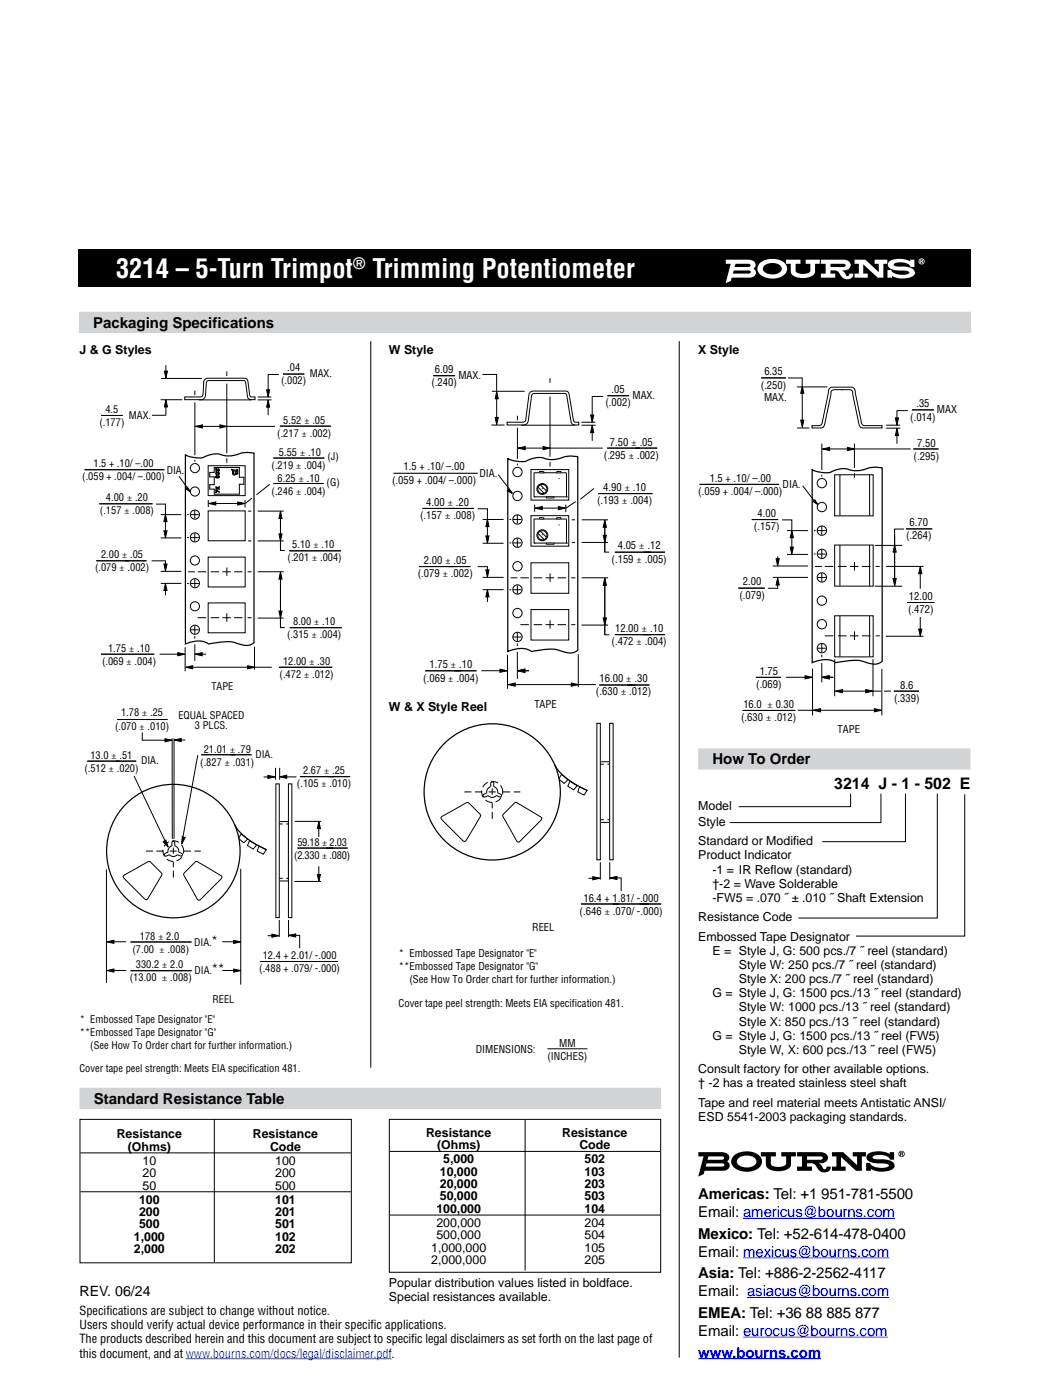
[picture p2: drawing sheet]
<svg xmlns="http://www.w3.org/2000/svg" width="210mm" height="279mm" viewBox="0 0 210 279" stroke-linecap="round" stroke-linejoin="round" font-family="sans-serif">
<path d="M15.7 49.7h178.1v7.5h-178.1z" fill="#000"/>
<g fill="#fff">
<path d="M156.9 51.8h2.9v.8h-1v1.4a1.59 1.59 0 0 0 1.8 .6 1.04 1.04 0 0 0 1.1-.6v-1.4h-.9v-.8h2.8v.8h-.9v1.6a2.1 2.1 0 0 1-2.4 1.3 2.91 2.91 0 0 1-2.4-.9l-.1-2h-.9z"/>
<path d="M170.5 51.8h2.2l2.7 2.5v-1.7h-.9v-.8h2.6v.8h-.8v2.8h-1.1l-2.9-2.6v1.8h.9v.8h-2.7v-.8h.9v-2h-.9z"/>
<path d="M177.6 52.1a4.5 4.5 0 0 1 4.1 .1v-.4h.8v1.5h-.8a2.21 2.21 0 0 0-2.7-.9l-.6 .3v.2l.5 .3h1.1a2.68 2.68 0 0 1 2.5 .9 .91 .91 0 0 1-.8 1.2 4.4 4.4 0 0 1-3.7-.3v.4h-.9v-1.5h.8a2.17 2.17 0 0 0 2.2 .9l1.1-.1 .3-.3a2.62 2.62 0 0 0-2.2-.4 2.54 2.54 0 0 1-2-.8l-.1-.4 .1-.4z"/>
<path d="M183.8 51.9v.2h.2v-.1zM183.7 51.8l.4 .1v.3l.1 .3h-.2l-.1-.3-.1 .3h-.1zM183.5 52.2a.47 .47 0 0 0 .9 0 .47 .47 0 0 0-.9 0zM183.3 52.2a.61 .61 0 0 1 1.2 0 .61 .61 0 0 1-1.2 0z"/>
<path d="M146.4 54h3h.3l.2 .3-.2 .2-.5 .1h-3zM146.8 52.6h2.6l.4 .3-.2 .3-.4 .1h-2.6zM144.8 51.8v.8h1l-1 3.9 1.1-.4 .1-.7h3.6a.99 .99 0 0 0 1.2-.6 .99 .99 0 0 0-.4-1.2 .93 .93 0 0 0 .4-1 .93 .93 0 0 0-.9-.7z"/>
<path d="M152.6 53a2.59 2.59 0 0 1 3.3 .3 1.1 1.1 0 0 1-1.1 1.4 2 2 0 0 1-2.6-1zM151.8 52.4a1.58 1.58 0 0 0-.6 1.6 1.58 1.58 0 0 0 1.1 1.2 3.8 3.8 0 0 0 4.5-.7 1.72 1.72 0 0 0-1.3-2.6 4.2 4.2 0 0 0-3.7 .5z"/>
<path d="M165.7 52.6h2.6l.5 .3-.2 .3-.4 .1h-2.5zM163.8 51.8v.8h1v2h-1v.8h2.9v-.8h-1v-.6a1.55 1.55 0 0 1 2.1 .9 1.42 1.42 0 0 0 1.2 .8 1.42 1.42 0 0 0 1.3-.7v-.4h-.8v.3l-.3 .2a.59 .59 0 0 1-.6-.6l-.6-.5a1.27 1.27 0 0 0 1.7-1.4 1.39 1.39 0 0 0-1.4-.8z"/>
</g>
<path d="M15.7 64.3h178.1" fill="none" stroke="#d1d3d4" stroke-width="4.2" stroke-linecap="butt"/>
<path d="M48.2 166.4l1.2 1.1-.7 .7-1.1-.9zM55.7 164h1.9v11.8h-1.9z" fill="none" stroke="#000" stroke-width=".2"/>
<circle cx="34.6" cy="169.9" r="13.3" fill="#fff"/>
<g fill="none" stroke="#000" stroke-width=".24">
<path d="M46.8 164.5l.2 .4a10.9 10.9 0 0 0 4.5 3.9l1.7 .8"/>
<circle cx="34.6" cy="169.9" r="13.3"/>
</g>
<path d="M24.7 174.7l3.6-2a2.26 2.26 0 0 1 1.7-.7l2.2 2.2 .1 .4-2.6 4.4-.5 .5-.4-.1-4.1-4.1-.1-.3zM33.9 169.9h1.4M34.6 169.1v1.3M35.6 170l.8 .4v.3l-.2 .2-.8-.3a1.06 1.06 0 0 1-1.6 0l-.7 .3-.3-.2v-.3l.7-.3M35.7 170v-.1a1.07 1.07 0 0 0-.8-1.1l-.1-.8-.2-.1-.3 .1v.8a1.07 1.07 0 0 0-.8 1.3M36.8 174.2l2.2-2.2 .3-.1 4.5 2.7 .5 .4-.2 .4-4.4 4.3-.3-.2-2-3.6a2.26 2.26 0 0 1-.7-1.6zM49.8 167.8l1.4 .8-.7 .9-1.1-.8zM51.7 168.8l1.5 .8-.7 .9-1.2-.6z" fill="none" stroke="#000" stroke-width=".2"/>
<g fill="none" stroke="#000" stroke-width=".2" stroke-dasharray="1.4 .7 1.4 .7 1.4 .7" stroke-linecap="butt">
<path d="M29.1 169.9h3.4M34.6 175.1v-3.1M36.7 169.9h3.4"/>
<circle cx="34.6" cy="169.9" r="2.06"/>
</g>
<path d="M55.1 156.4h.6v26.7h-.6z" fill="#fff"/>
<path d="M55.1 156.4h.6v26.7h-.6z" fill="none" stroke="#000" stroke-width=".2"/>
<path d="M57.6 156.4h.6v26.7h-.6z" fill="#fff"/>
<g fill="none" stroke="#000" stroke-width=".2">
<path d="M32.1 79.8h4.2M32.2 75.5h8M32.8 74.1h.6l-.3 1.4zM33.1 72.9v2.6M33.1 79.9v3M33.1 79.8l.3 1.4h-.6zM36.9 79.2l3.4-.1 .2-.3 .2-2.6a.79 .79 0 0 1 .8-.7h7.3a.65 .65 0 0 1 .7 .5l.4 3 .2 .2h.8v.6h-.8l-.6-.3-.5-3-.3-.5h-7l-.5 .3-.2 2.5-.2 .6-.2 .3-3.7 .1zM38.9 78v.9M39.7 79.8h10.4M45.3 74.1v.9M45.3 76.6v13.9M51.5 79.8h2.6"/>
<path d="M51.5 79.2h2.6M53.2 77.8h.6l-.3 1.4zM53.5 79.8l.3 1.5h-.6zM53.5 79.9v2.9M55.6 74.7h-2.1v4.5M56.5 74.6h4.2M74 68.1v145M86.5 75h4.3M96.3 74.7h2.8v8.9M98.2 78.1h6.4M99.1 78.2l.3 1.4h-.6zM105.7 78.3l.7-.3h6.5a.67 .67 0 0 1 .7 .6l.9 5.4 .3 .3h.7v.5l-1.2-.1-.3-.4-.8-4.8a.87 .87 0 0 0-.4-1h-6.1l-.4 .1-.2 .3-.7 4.9-.1 .6-.6 .4h-3.5v-.5h3.1l.6-.3z"/>
<path d="M109.8 75.5v.9M109.8 79.1v12.1M120.3 79.1h-2.1v5.1M121.2 79h4.4M16.9 93.7h15.9M20.2 82.9h4.3M30.3 82.9h2.8M35.7 95l2.2 3.1M37.1 97.6l.3-.4 .6 1zM38.9 80.3v10.6M38.9 91.8v.3M39 85.1l1.4-.3v.6z"/>
<path d="M39.1 85.1h15.8M41.5 92.9h7.4v6h-7.4zM41.6 99.8v1.4M42.8 93.3h5v1.9h.9v1.4h-.9v2h-5v-1h-.9v-.9h.9v-1.5h-.9v-.9h.9zM43.1 93.6h.1M43.1 93.6h.2l.3 .3v-.3h.1v.4l-.2 .1-.3-.4v.4h-.1v-.5M43.1 97.1l.3 .2 .4-.2-.3 .4h.3v.1h-.7v-.1h.2zM43.1 97.7l.7 .4v.2l-.6-.3v.3h-.1zM43.1 95.2h.1M43.1 94.3h.6v.4h-.6zM43.1 95l.2-.1-.1 .3 .3-.1 .1 .2v-.4a.29 .29 0 0 1 .1 .4 .29 .29 0 0 1-.4 .1l-.2-.1zM43.2 94.4h.4v.2h-.4z"/>
<path d="M43.9 84.8l1.4 .3-1.4 .3zM45.3 91.5v.9M46.2 93.7l1.1 .2v-.2h.2l-.1 .9-.6 .2h-.2l-.2-.3v-.6zM46.4 94.5h.1M46.6 93.9l.3 .1v.5l-.1 .1h-.2zM46.6 94.5h.1M47.1 94.4v-.4l.2 .1v.4l-.2-.1M48.9 99.8v1.5M50.3 99.4l-1.4 1.1M53.8 96.6l-2.6 2.2M54.6 91.4h10.1M54.6 96.5h10"/>
<path d="M55.9 85h10.1M78.5 94.4h16.9zM78.5 94.4h16.9M98.1 84.8h2.5M98.8 83.3h.6l-.3 1.4zM99.4 94.7l2.8 3.7M101.5 97.6l.7 .9-.9-.5zM103.3 83v.9M103.3 85.3v6.3M103.3 92.5v.4M103.4 89.4l1.4-.3v.6zM103.5 89.4h16.8"/>
<path d="M104.1 84.9h10.6M106 93.7h7.5v6.1h-7.5zM106.6 94.4v4.8M106.6 94.4h1.1M106.6 99.2h.1M106.6 99.2h6.4M107.4 97.2l1.2 1.2M107.7 94.3v-.2h.8v.2h2.6v-.2h.8v.2l1.2 .1v4.7M107.7 94.4h.8M107.9 96.8l1.2 1.2M108.2 97.4v.2M108.4 89.1l1.4 .3-1.4 .3z"/>
<path d="M109.8 92.2v.9M110.6 99.1v.3h-1.6v-.3M111.1 94.4h.8M111.5 95.5h.1M113 99.2h.1M116.1 84.9h2.7M116.1 84.3h2.7M117.9 82.8h.6l-.3 1.4zM118.2 84.9l.3 1.4h-.6zM118.2 85v2.9M118.5 97.5l-2.7 2.1M119.4 98.5h10.8"/>
<path d="M121.2 89.4h10M19.2 111.9h10M19.8 100.5h10.6M30.3 111.9h2.7v1.3M31.1 100.6h1.9v6.1M32.1 107.4h4.1M32.1 102.7h4.1M32.1 114h4.1M32.1 116.4h4.1M32.7 105.9h.6l-.3 1.4zM32.7 112.6h.6l-.3 1.4zM33 102.7l.3 1.4h-.6z"/>
<path d="M33 116.4l.3 1.4h-.6zM33 117.5v1.3M37.3 102.7h.4M37.3 107.3h.4M37.3 116.4h.4M37.6 114.1h1.3M38 102.7h1.7M38 107.3h1.7M38 116.4h1.7M38.9 101.8v1.7M38.9 106.4v1.7M38.9 115.6v1.6"/>
<path d="M39.5 114.1h1.6M41.5 111.2h7.4v5.9h-7.4zM41.5 102h7.4v5.9h-7.4zM41.7 100.5l1.4-.3v.6zM42.1 114.1h1.6M42.7 100.5h5.3M44.4 114.1h1.7M45.3 113.3v1.6M46.7 114.1h1.7M47.4 100.2l1.5 .3-1.5 .3zM49.4 114.1h.8M49.5 102h.6"/>
<path d="M49.5 108h.6M51.4 108h5.2M51.4 114.1h5.2M51.4 102h5.2M55.7 106.6h.6l-.3 1.4zM56 109.9v-7.9v7.9h.8M56 114.2l.3 1.4h-.6zM56 102.1l.3 1.4h-.6zM57.7 109.9h10.3M83.6 113.1h10.3M84.3 101.5h10.3M95.3 101.5h2v6.2"/>
<path d="M95.3 113.1h2v1.3M96.3 108.4h4.2M96.3 103.7h4.2M96.3 117.7h4.2M96.3 115.2h4.2M97 107h.6l-.3 1.4zM97 113.7h.6l-.3 1.5zM97.3 103.7l.3 1.4h-.6zM97.3 117.7l.3 1.4h-.6zM97.3 118.8v1.3M101.7 117.7h.3M101.7 103.7h.3"/>
<path d="M101.7 108.4h.3M101.9 115.3h1.4M102.4 103.7h1.7M102.4 108.4h1.7M102.4 117.7h1.7M103.2 102.8v1.7M103.2 107.5v1.7M103.2 116.8v1.7M103.8 115.3h1.8M106 112.3h7.5v6.1h-7.5zM106 102.9h7.5v6.1h-7.5zM106.5 115.3h1.7"/>
<path d="M106.6 103.6v4.8M106.6 103.6h1.1M106.6 108.4h.1M106.6 108.4h6.4M106.7 100.7v1.4M106.8 101.4l1.4-.3v.6zM107.4 106.5l1.2 1.2M107.7 103.6v-.3h.8v.3h2.6v-.3h.8v.3h1.2M107.7 103.6h.8M107.8 101.4h4.2M107.9 106l1.2 1.2M108.2 106.6v.2"/>
<path d="M108.9 115.3h1.7M109.8 114.4v1.7M110.6 108.4v.2h-1.6v-.2M111.1 103.6h.8M111.3 115.3h1.7M111.4 101.1l1.5 .3-1.5 .3zM111.5 104.7h.1M112.9 100.7v1.5M113 108.4h.1M113.1 103.6v4.8M114 115.3h.8M114.1 103.7h.6"/>
<path d="M114.1 108.3h.6M114.9 100.1l-1.9 1.3M116.1 108.3h5.3M116.1 115.3h5.3M116.1 103.7h5.3M120.4 106.8h.6l-.3 1.5zM120.7 110.2v-6.4v6.4h.9M120.7 115.4l.3 1.4h-.6zM120.7 103.8l.3 1.4h-.6zM122.7 110.2h10M20.1 130.6h10.7M31.8 130.6h5"/>
<path d="M35.5 130.2l1.4 .4-1.4 .3zM36.9 129.2v4.8M37 133.2l1.5-.3v.6zM37.6 133.2h16.6M38 125.7h1.7M38.9 126.9v.6M38.9 128.6v3.3M38.9 124.8v1.7M38.9 130.6l1.4-.4v.7zM39.1 130.6h2M39.5 123.3h1.6M41.5 120.3h7.4v6h-7.4z"/>
<path d="M42.1 123.3h1.6M44.4 123.3h1.7M45.3 122.4v1.7M46.7 123.3h1.7M49.4 123.3h.8M49.4 132.9l1.4 .3-1.4 .3zM50.8 129v4.6M51.4 123.4h5.2M55.7 122h.6l-.3 1.4zM55.7 133.2h10.6M56 125.3v-11.2v11.2h.8M57.8 125.3h10.4"/>
<path d="M84.9 133.9h10.2M96.1 133.9h5M99.8 133.5l1.4 .4-1.4 .3zM101.3 130.7v6.8M101.4 136.6l1.4-.3v.6zM101.9 136.6h17M102.4 127.1h1.7M103.2 126.3v1.6M103.2 128.4v.5M103.2 130.1v5.4M103.3 133.9l1.5-.4v.7zM103.4 133.9h2.2"/>
<path d="M103.8 124.7h1.8M106 121.7h7.5v6h-7.5zM106.5 124.7h1.7M108.9 124.7h1.7M109.8 123.8v1.7M111.3 124.7h1.7M114 124.7h.8M114 136.3l1.5 .3-1.5 .3zM115.4 130.5v6.6M116.1 124.7h5.3M119.6 136.7h10M120.4 123.3h.6l-.3 1.5z"/>
<path d="M120.7 126.7v-11.3v11.3h.9M122.7 126.7h10M17.4 151.9h9.8M23.4 143.6h10M26.8 154.9l6.7 14.1M28.4 146.2v1.5h5.9M32.9 147.4l1.4 .3-1.4 .3zM34.4 147.4v20M34.7 147.4v20M34.7 147.7l1.5-.3v.6zM36.9 147.7h-2.1M39.5 150.7l-3.2 17.5"/>
<path d="M40.2 150.6h10M52.6 155.1h2.1M53.5 154.7l1.4 .3-1.4 .4zM55 153.2v2.4M55.8 153.2v2.4M55.8 155l1.4-.3v.6zM56 155.1h3.2M57.6 156.4h.6v26.7h-.6zM59.9 155h10M112.1 154.5l1.3 1.1-.8 .7-1.1-.8zM119.8 152h1.9v12.1h-1.9zM21.2 173.6v22.5"/>
<path d="M32.6 168l.5-.3 .5 1.3zM36.4 167l.6 .1-.7 1.3zM48 173.5v22.9M58.8 175.9h5.2M58.9 163.9h5.1M59.4 169.3h10M63.3 174.5h.7l-.4 1.4zM63.6 165.2v1.8M63.6 172.9v2.2M63.6 164l.4 1.4h-.7zM21.3 188l1.4-.3v.6zM21.3 193.7l1.4-.3v.6z"/>
<path d="M21.3 187.9h3.8M21.3 193.7h3.8M26 188h12.2M26 193.7h12.2M44.4 187.9h3.6M44.4 193.7h3.6M46.6 187.7l1.4 .3-1.4 .3zM46.6 193.4l1.4 .3-1.4 .3zM52 191.9h15.4M53.4 186.7h2.1M54.3 186.4l1.4 .3-1.4 .3zM55.7 183.6v3.4"/>
<path d="M57.6 183.6v3.4M57.6 186.7l1.4-.3v.6zM57.7 186.7h2.1v2.6"/>
<circle cx="38.9" cy="93.4" r=".91"/>
<circle cx="38.9" cy="98.1" r=".91"/>
<circle cx="103.3" cy="94.2" r=".93"/>
<circle cx="103.3" cy="99" r=".93"/>
<circle cx="108.2" cy="97.6" r="1.09"/>
<circle cx="108.2" cy="97.6" r=".92"/>
<circle cx="38.9" cy="111.9" r=".91"/>
<circle cx="38.9" cy="116.4" r=".91"/>
<circle cx="38.9" cy="102.7" r=".91"/>
<circle cx="38.9" cy="107.2" r=".91"/>
<circle cx="103.3" cy="117.6" r=".93"/>
<circle cx="103.3" cy="113" r=".93"/>
<circle cx="103.3" cy="103.7" r=".93"/>
<circle cx="103.3" cy="108.3" r=".93"/>
<circle cx="108.2" cy="106.8" r="1.09"/>
<circle cx="108.2" cy="106.8" r=".92"/>
<circle cx="38.9" cy="121" r=".91"/>
<circle cx="38.9" cy="125.7" r=".91"/>
<circle cx="103.3" cy="122.3" r=".93"/>
<circle cx="103.3" cy="127.1" r=".93"/>
</g>
<path d="M55.7 175.3h1.9M55.7 164.4h1.9" fill="none" stroke="#000" stroke-width=".2" stroke-dasharray=".7 .7 .7 .7 .7 .7" stroke-linecap="butt"/>
<path d="M37 90.7a4.9 4.9 0 0 0 4.6 .1 3.9 3.9 0 0 1 3 .1 6.4 6.4 0 0 0 3.8-.5l1.3-.1 1 .1v37.9a3.5 3.5 0 0 1-3.8 0 14 14 0 0 0-5.3 .2 4.9 4.9 0 0 0-4.6 0z" fill="none" stroke="#000" stroke-width=".24"/>
<g fill="#000">
<path d="M32.8 74.1h.6l-.3 1.4zM53.2 77.8h.6l-.3 1.4zM99.1 78.2l.3 1.4h-.6zM33.1 79.8l.3 1.4h-.6zM37.1 97.6l.3-.4 .6 1zM39 85.1l1.4-.3v.6zM43.9 84.8l1.4 .3-1.4 .3zM53.5 79.8l.3 1.5h-.6zM98.8 83.3h.6l-.3 1.4zM101.5 97.6l.7 .9-.9-.5zM103.4 89.4l1.4-.3v.6zM108.4 89.1l1.4 .3-1.4 .3z"/>
<path d="M117.9 82.8h.6l-.3 1.4zM118.2 84.9l.3 1.4h-.6zM32.7 105.9h.6l-.3 1.4zM32.7 112.6h.6l-.3 1.4zM33 102.7l.3 1.4h-.6zM33 116.4l.3 1.4h-.6zM41.7 100.5l1.4-.3v.6zM47.4 100.2l1.5 .3-1.5 .3zM55.7 106.6h.6l-.3 1.4zM56 114.2l.3 1.4h-.6zM56 102.1l.3 1.4h-.6zM97 107h.6l-.3 1.4z"/>
<path d="M97 113.7h.6l-.3 1.5zM97.3 103.7l.3 1.4h-.6zM97.3 117.7l.3 1.4h-.6zM106.8 101.4l1.4-.3v.6zM111.4 101.1l1.5 .3-1.5 .3zM120.4 106.8h.6l-.3 1.5zM120.7 115.4l.3 1.4h-.6zM120.7 103.8l.3 1.4h-.6zM35.5 130.2l1.4 .4-1.4 .3zM37 133.2l1.5-.3v.6zM38.9 130.6l1.4-.4v.7zM49.4 132.9l1.4 .3-1.4 .3z"/>
<path d="M55.7 122h.6l-.3 1.4zM99.8 133.5l1.4 .4-1.4 .3zM101.4 136.6l1.4-.3v.6zM103.3 133.9l1.5-.4v.7zM114 136.3l1.5 .3-1.5 .3zM120.4 123.3h.6l-.3 1.5zM32.9 147.4l1.4 .3-1.4 .3zM34.7 147.7l1.5-.3v.6zM53.5 154.7l1.4 .3-1.4 .4zM55.8 155l1.4-.3v.6zM32.6 168l.5-.3 .5 1.3zM36.4 167l.6 .1-.7 1.3z"/>
<path d="M63.3 174.5h.7l-.4 1.4zM63.6 164l.4 1.4h-.7zM21.3 188l1.4-.3v.6zM21.3 193.7l1.4-.3v.6zM46.6 187.7l1.4 .3-1.4 .3zM46.6 193.4l1.4 .3-1.4 .3zM54.3 186.4l1.4 .3-1.4 .3zM57.6 186.7l1.4-.3v.6z"/>
</g>
<path d="M101.3 91.4a5 5 0 0 0 4.8 .2 4 4 0 0 1 2.9 0 6.6 6.6 0 0 0 4-.5l1.3-.1 1 .2v38.5a3.6 3.6 0 0 1-3.8 .1 14.3 14.3 0 0 0-5.5 .2 4.8 4.8 0 0 0-4.5 0h-.2z" fill="none" stroke="#000" stroke-width=".25"/>
<circle cx="98.2" cy="158" r="13.6" fill="#fff"/>
<g fill="none" stroke="#000" stroke-width=".25">
<path d="M110.7 152.6a8.4 8.4 0 0 0 3.7 3.7l2.8 1.5"/>
<circle cx="98.2" cy="158" r="13.6"/>
</g>
<path d="M97.5 158h1.4M97.9 157a1.08 1.08 0 0 0-.7 1.2l-.7 .4-.1 .3 .3 .2 .7-.3M97.9 157l.1-.8 .2-.2 .3 .2v.8M98.2 157.3v1.3M98.5 157a1.1 1.1 0 0 1 .8 1.2M99.1 158.8a1.1 1.1 0 0 1-1.7 0M99.3 158.2l.7 .4 .1 .3-.3 .2-.7-.3M113.8 155.9l1.4 .9-.7 .8-1.2-.7zM115.7 157l1.5 .8-.7 .9-1.2-.7zM88.2 163l3.6-2.1a2.3 2.3 0 0 1 1.7-.7l2.3 2.3 .1 .3-2.7 4.6-.4 .5-.4-.1-4.2-4.2-.2-.3zM100.5 162.4l2.2-2.1 .3-.1 4.6 2.6 .5 .5-.1 .4-4.5 4.4-.3-.2-2.1-3.7a2.31 2.31 0 0 1-.7-1.6z" fill="none" stroke="#000" stroke-width=".2"/>
<g fill="none" stroke="#000" stroke-width=".2" stroke-dasharray="1.4 .7 1.4 .7 1.4 .7" stroke-linecap="butt">
<path d="M92.7 158h3.4M100.4 158h3.4M98.2 163.4v-3.2"/>
<circle cx="98.2" cy="158" r="2.1"/>
</g>
<path d="M119.1 144.4h.7v27.2h-.7z" fill="#fff"/>
<path d="M119.1 144.4h.7v27.2h-.7z" fill="none" stroke="#000" stroke-width=".2"/>
<path d="M121.7 144.4h.7v27.2h-.7z" fill="#fff"/>
<g fill="none" stroke="#000" stroke-width=".2">
<path d="M151.9 75.4h4.9M157.3 75.4h2.8v8.8M159.1 77.2h6M160.1 77.1l.3 1.4h-.6zM167.9 77.8h1.5l.7 .2 1.3 6.5 .4 .8 .4 .1h3.8v-.5h-3.4a.64 .64 0 0 1-.7-.6l-1.2-6.4a.83 .83 0 0 0-.7-.6h-4a1.02 1.02 0 0 0-.7 1.2l-1.2 5.8a.64 .64 0 0 1-.7 .6h-1.3v.5h1.9l.5-.4 1.4-7 .7-.2h1.5M139.6 96.7h15.9M159.1 85.4h2.4M159.8 83.8h.6l-.3 1.5zM160.2 97l2.8 3.6M164 88.5v5.3M164 94.8v.3M164.1 89.6l1.5-.3v.6z"/>
<path d="M164.3 89.6h17.4M166.6 94.7h7.7v8.3h-7.7zM167.6 94.7v8.2M169.1 89.3l1.5 .3-1.5 .3zM170.5 88.5v4.9M170.5 94.4v.9M173.5 94.7v8.2M176.9 85.5h2.7M176.9 84.9h2.7M178.7 83.4h.6l-.3 1.4zM179 85.5l.3 1.4h-.6zM179 85.6v2.9"/>
<path d="M181.1 81.9h-2.1v2.9M182 81.8h4.4M182.3 89.6h5M147.4 117.4h5.2M150 103.7h5.3M154.2 115.2h7.1M154.2 113h7.1M154.9 111.5h.6l-.3 1.4zM155.2 116.1v1.3h-1.9M155.2 115.3l.3 1.5h-.6zM155.2 111v1.4M156.1 103.8h1.9v6.1"/>
<path d="M157.1 110.6h4.2M157.1 105.9h4.2M157.7 109.2h.6l-.3 1.4zM158 105.9l.3 1.4h-.6zM162.3 100.1l.3-.3 .6 .9zM162.4 105.9h.4M162.4 110.6h.4M162.7 113h1.3M163.1 105.9h1.7M163.1 110.6h1.7M163.1 115.3h1.7M164 105v1.7"/>
<path d="M164 109.7v1.7M164 114.4v1.7M164.6 113h1.7M166.6 108.8h7.7v8.2h-7.7zM167.2 113h1.8M167.6 108.8v8.1M169.6 113h1.7M170.5 112.2v1.7M172 113h1.7M173.5 108.8v8.1M174.6 117h5.4M174.6 108.8h5.4"/>
<path d="M174.7 113h.9M176.8 113h7.5M178.2 115.5h.7l-.4 1.4zM178.5 108.8l.4 1.4h-.7zM180.4 105.6h-1.9v11.3v-10.1M180.8 105.5h5.2M183.7 113.6v3.9M183.7 113l.3 1.5h-.7zM150.9 135.2h4.9M156.8 135.2h5M160.7 134.9l1.4 .3-1.4 .3zM162.2 133.4v9.4"/>
<path d="M163.1 129.4h1.7M164 130.6v.6M164 132.3v3.9M164 128.5v1.7M164.1 135.2l1.4-.3v.6zM164.2 135.2h2.1M164.6 126.9h1.7M166.6 122.9h7.7v8.2h-7.7zM166.6 131.6v7.3M166.7 137.9l1.5-.3v.7zM167.2 126.9h1.8M167.5 137.9h8.3"/>
<path d="M167.6 122.9v8.1M169.6 126.9h1.7M170.5 126v1.7M172 126.9h1.7M172.8 137.6l1.4 .3-1.4 .4zM173.5 122.9v8.1M174.2 131.6v7.3M174.7 126.9h.9M176 133.5v9.3M176.4 137.9h1.4M176.8 127h7.5M178.4 137.9h5"/>
<path d="M181 120.2h5.5M183.3 125.5h.7l-.3 1.5zM183.7 123.1v3M121.7 144.4h.7v27.2h-.7zM148.2 141.8h10.5M159.2 141.8h15.8M162.3 141.7l1.5-.3v.7zM174.5 141.4l1.4 .3-1.4 .4zM117.4 175.3h2.1M118.3 175l1.4 .3-1.4 .3zM119.8 172.1v3.4M121.7 172.1v3.5"/>
<path d="M121.7 175.2l1.4-.3v.6zM121.8 175.2h2.2v2.7M115.9 180.4h16.1"/>
<circle cx="164" cy="96.4" r=".93"/>
<circle cx="164" cy="119.9" r=".93"/>
<circle cx="164" cy="105.9" r=".93"/>
<circle cx="164" cy="110.5" r=".93"/>
<circle cx="164" cy="101.2" r=".93"/>
<circle cx="164" cy="115.2" r=".93"/>
<circle cx="164" cy="124.6" r=".93"/>
<circle cx="164" cy="129.3" r=".93"/>
</g>
<path d="M119.8 152.5h1.9M119.8 163.6h1.9" fill="none" stroke="#000" stroke-width=".2" stroke-dasharray=".7 .7 .7 .7 .7 .7" stroke-linecap="butt"/>
<g fill="#000">
<path d="M160.1 77.1l.3 1.4h-.6zM159.8 83.8h.6l-.3 1.5zM164.1 89.6l1.5-.3v.6zM169.1 89.3l1.5 .3-1.5 .3zM178.7 83.4h.6l-.3 1.4zM179 85.5l.3 1.4h-.6zM155.2 115.3l.3 1.5h-.6zM154.9 111.5h.6l-.3 1.4zM157.7 109.2h.6l-.3 1.4zM158 105.9l.3 1.4h-.6zM162.3 100.1l.3-.3 .6 .9zM178.5 108.8l.4 1.4h-.7z"/>
<path d="M178.2 115.5h.7l-.4 1.4zM183.7 113l.3 1.5h-.7zM160.7 134.9l1.4 .3-1.4 .3zM164.1 135.2l1.4-.3v.6zM166.7 137.9l1.5-.3v.7zM172.8 137.6l1.4 .3-1.4 .4zM183.3 125.5h.7l-.3 1.5zM162.3 141.7l1.5-.3v.7zM174.5 141.4l1.4 .3-1.4 .4zM118.3 175l1.4 .3-1.4 .3zM121.7 175.2l1.4-.3v.6z"/>
</g>
<path d="M162.1 93.7a5 5 0 0 0 4.7 .1 4 4 0 0 1 3 0 6.6 6.6 0 0 0 3.9-.5l1.4-.1 1 .2v38.6a3.6 3.6 0 0 1-3.9 0 14.3 14.3 0 0 0-5.4 .3 4.8 4.8 0 0 0-4.6-.1l-.1 .1z" fill="none" stroke="#000" stroke-width=".25"/>
<path d="M139.3 68.8h54.4v3.5h-54.4z" fill="#fff"/>
<path d="M139.3 151.5h54.4M15.9 219.2h116" fill="none" stroke="#d1d3d4" stroke-width="4.2" stroke-linecap="butt"/>
<g fill="none" stroke="#000" stroke-width=".2">
<path d="M135.6 68.1v202.8M169.8 158.4v2.6h-22.4M175.8 158.4v5.8h-30.2M180.7 158.4v9.6h-16.6M187.1 158.4v24.8h-27.8M192.5 158.5v28.3h-21.6M109.2 209.3h8M16 223.4h54.1v28.6h-54.1zM16.1 230.1h53.9M16.1 237.8h53.9M42.8 223.3v28.6M77.7 223.4h54.2v30.5h-54.2z"/>
<path d="M77.8 229.8h54M104.8 223.4v30.2M77.8 242.5h54"/>
</g>
<path d="M37.1 271.2h41" fill="none" stroke="#0042f4" stroke-width=".2"/>
<path d="M148.3 243.1h30.3M148.3 251h29.2M149.1 258.9h28.4M139.3 271.2h24.5M148.3 266.8h28.9" fill="none" stroke="#00f" stroke-width=".2"/>
<g fill="#000">
<path d="M151.8 229.9h3v.9h-1v1.4a1.65 1.65 0 0 0 2 .7 1.08 1.08 0 0 0 1.1-.7v-1.4h-1v-.9h2.9v.9h-.9v1.6a2.18 2.18 0 0 1-2.5 1.3 3 3 0 0 1-2.4-.9l-.2-2h-1zM166 229.9h2.3l2.7 2.6v-1.7h-.8v-.9h2.6v.9h-.8v2.9h-1.2l-3-2.8v1.9h1v.9h-2.8v-.9h.9v-2h-.9zM173.4 230.2a4.7 4.7 0 0 1 4.2 .1v-.4h.8v1.5h-.8a1.36 1.36 0 0 0-1.4-.9 2.02 2.02 0 0 0-2.1 .5l.1 .1a2 2 0 0 0 1.6 .3 2.78 2.78 0 0 1 2.7 .9 .94 .94 0 0 1-.9 1.3 4.5 4.5 0 0 1-3.8-.3v.4h-.9v-1.6h.7a2.26 2.26 0 0 0 2.4 1l1.1-.2 .3-.3a2.1 2.1 0 0 0-1.7-.4 3.5 3.5 0 0 1-2.7-.8l-.1-.4 .1-.5z"/>
<path d="M141 232.2h3.1h.3l.2 .3-.2 .3h-.5h-3.1zM141.4 230.8h2.7l.4 .3-.2 .3-.4 .1h-2.7zM139.4 229.9v.9h1l-1.1 4 1.1-.5 .2-.6h3.7a1.02 1.02 0 0 0 1.2-.6 1.02 1.02 0 0 0-.4-1.3 .96 .96 0 0 0 .4-1.1 .96 .96 0 0 0-.9-.7z"/>
<path d="M147.3 231.2a2.65 2.65 0 0 1 3.6 .2 1.14 1.14 0 0 1-1.2 1.5 2.45 2.45 0 0 1-2.6-.7l-.1-.4zM146.5 230.6a1.64 1.64 0 0 0-.5 1.6 1.64 1.64 0 0 0 1.1 1.2 4 4 0 0 0 4.7-.7 1.79 1.79 0 0 0-1.3-2.7 4.4 4.4 0 0 0-4 .6z"/>
<path d="M161.1 230.8h2.6l.5 .3-.2 .3-.4 .1h-2.5zM159.1 229.9v.9h1v2h-1v.9h2.9v-.9h-.9v-.6a1.61 1.61 0 0 1 2 1 1.47 1.47 0 0 0 1.4 .8 1.47 1.47 0 0 0 1.3-.8v-.4h-.9v.3l-.3 .3a.61 .61 0 0 1-.5-.7l-.7-.5a1.31 1.31 0 0 0 1.8-1.5 1.44 1.44 0 0 0-1.5-.8z"/>
<path d="M179.8 230.1v.1h.2v-.1zM179.7 230h.4v.3l.1 .4h-.2l-.1-.3-.1 .3h-.1zM179.4 230.3a.5 .5 0 0 0 1 0 .5 .5 0 0 0-1 0zM179.3 230.3a.65 .65 0 0 1 1.3 0 .65 .65 0 0 1-1.3 0z"/>
</g>
<g font-size="5.3" fill="#fff">
<text x="23.2" y="55.4">3214 – 5-Turn Trimpot</text>
<text x="74.3" y="55.4">Trimming Potentiometer</text>
</g>
<text font-size="3.2" x="166.5" y="157.4">3214 J - 1 - 502 E</text>
<text font-size="3.1" fill="#fff" x="70.4" y="53.7">®</text>
<g font-size="3">
<text x="18.6" y="65.4">Packaging Specifications</text>
<text x="142.2" y="152.5">How To Order</text>
<text x="18.7" y="220.3">Standard Resistance Table</text>
<text x="139.3" y="239.3">Americas: Tel: +1 951-781-5500</text>
<text x="139.3" y="242.9">Email: americus@bourns.com</text>
<text x="139.3" y="247.2">Mexico: Tel: +52-614-478-0400</text>
<text x="139.3" y="250.8">Email: mexicus@bourns.com</text>
<text x="139.3" y="255.1">Asia: Tel: +886-2-2562-4117</text>
<text x="139.3" y="258.7">Email: asiacus@bourns.com</text>
<text x="139.3" y="263">EMEA: Tel: +36 88 885 877</text>
<text x="139.3" y="266.6">Email: eurocus@bourns.com</text>
</g>
<text font-size="3" fill="#00f" x="139.3" y="270.9">www.bourns.com</text>
<g font-size="2.8">
<text x="42.2" y="188.7">*</text>
<text x="42.2" y="194.5">**</text>
<text x="15.9" y="258.6">REV. 06/24</text>
</g>
<g font-size="2.5">
<text x="15.9" y="70.6">J &amp; G Styles</text>
<text x="77.6" y="70.6">W Style</text>
<text x="139.3" y="70.6">X Style</text>
<text x="77.6" y="141.9">W &amp; X Style Reel</text>
<text x="139.3" y="161.6">Model</text>
<text x="139.3" y="164.8">Style</text>
<text x="139.3" y="168.7">Standard or Modified</text>
<text x="139.3" y="171.5">Product Indicator</text>
<text x="142.2" y="174.3">-1 = IR Reflow (standard)</text>
<text x="142.2" y="177.2">†-2 = Wave Solderable</text>
<text x="142.2" y="180">-FW5 = .070 ˝ ± .010 ˝ Shaft Extension</text>
<text x="139.3" y="183.9">Resistance Code</text>
<text x="139.3" y="187.7">Embossed Tape Designator</text>
<text x="142.2" y="190.6">E = Style J, G: 500 pcs./7 ˝ reel (standard)</text>
<text x="147.5" y="193.4">Style W: 250 pcs./7 ˝ reel (standard)</text>
<text x="147.5" y="196.2">Style X: 200 pcs./7 ˝ reel (standard)</text>
<text x="142.2" y="199">G = Style J, G: 1500 pcs./13 ˝ reel (standard)</text>
<text x="147.5" y="201.9">Style W: 1000 pcs./13 ˝ reel (standard)</text>
<text x="142.2" y="207.5">G = Style J, G: 1500 pcs./13 ˝ reel (FW5)</text>
<text x="147.5" y="204.7">Style X: 850 pcs./13 ˝ reel (standard)</text>
<text x="139.4" y="214.2">Consult factory for other available options.</text>
<text x="147.5" y="210.3">Style W, X: 600 pcs./13 ˝ reel (FW5)</text>
<text x="139.4" y="217">† -2 has a treated stainless steel shaft</text>
<text x="139.4" y="220.9">Tape and reel material meets Antistatic ANSI/</text>
<text x="23.3" y="227.2">Resistance</text>
<text x="50.5" y="227.2">Resistance</text>
<text x="85" y="226.9">Resistance</text>
<text x="112.2" y="226.9">Resistance</text>
<text x="139.4" y="223.7">ESD 5541-2003 packaging standards.</text>
<text x="25.5" y="229.6">(Ohms)</text>
<text x="28.4" y="232.5">10</text>
<text x="53.9" y="229.6">Code</text>
<text x="54.9" y="232.5">100</text>
<text x="87.2" y="229.3">(Ohms)</text>
<text x="88.5" y="232.2">5,000</text>
<text x="115.6" y="229.3">Code</text>
<text x="116.6" y="232.2">502</text>
<text x="28.4" y="234.9">20</text>
<text x="28.4" y="237.4">50</text>
<text x="54.9" y="234.9">200</text>
<text x="54.9" y="237.4">500</text>
<text x="87.8" y="234.6">10,000</text>
<text x="87.8" y="237.1">20,000</text>
<text x="87.8" y="239.6">50,000</text>
<text x="116.6" y="234.6">103</text>
<text x="116.6" y="237.1">203</text>
<text x="116.6" y="239.6">503</text>
<text x="27.7" y="240.2">100</text>
<text x="27.7" y="242.7">200</text>
<text x="27.7" y="245.2">500</text>
<text x="54.9" y="240.2">101</text>
<text x="54.9" y="242.7">201</text>
<text x="54.9" y="245.2">501</text>
<text x="87.1" y="244.9">200,000</text>
<text x="87.1" y="242.1">100,000</text>
<text x="116.6" y="244.9">204</text>
<text x="116.6" y="242.1">104</text>
<text x="26.7" y="247.6">1,000</text>
<text x="26.7" y="250.1">2,000</text>
<text x="54.9" y="247.6">102</text>
<text x="54.9" y="250.1">202</text>
<text x="86.1" y="249.8">1,000,000</text>
<text x="87.1" y="247.3">500,000</text>
<text x="116.6" y="247.3">504</text>
<text x="116.6" y="249.8">105</text>
<text x="77.6" y="256.9">Popular distribution values listed in boldface.</text>
<text x="86.1" y="252.3">2,000,000</text>
<text x="116.6" y="252.3">205</text>
<text x="15.9" y="262.5">Specifications are subject to change without notice.</text>
<text x="77.6" y="259.6">Special resistances available.</text>
<text x="15.9" y="265.3">Users should verify actual device performance in their specific applications.</text>
<text x="15.9" y="268.1">The products described herein and this document are subject to specific legal disclaimers as set forth on the last page of</text>
<text x="15.9" y="270.9">this document, and at www.bourns.com/docs/legal/disclaimer.pdf.</text>
</g>
<g font-size="2.1">
<text x="56.1" y="76.7">(.002)</text>
<text x="57.3" y="74.1">.04</text>
<text x="61.8" y="75.3">MAX.</text>
<text x="86.1" y="77.1">(.240)</text>
<text x="86.8" y="74.5">6.09</text>
<text x="91.5" y="75.7">MAX.</text>
<text x="151.8" y="77.5">(.250)</text>
<text x="152.5" y="74.9">6.35</text>
<text x="21" y="82.4">4.5</text>
<text x="25.7" y="83.6">MAX.</text>
<text x="120.8" y="81.1">(.002)</text>
<text x="122.1" y="78.5">.05</text>
<text x="126.2" y="79.7">MAX.</text>
<text x="152.5" y="80">MAX.</text>
<text x="181.6" y="83.9">(.014)</text>
<text x="182.9" y="81.3">.35</text>
<text x="187" y="82.4">MAX</text>
<text x="19.8" y="85">(.177)</text>
<text x="55.3" y="87.2">(.217 ±.002)</text>
<text x="56.5" y="84.6">5.52 ±.05</text>
<text x="121.7" y="89">7.50 ±.05</text>
<text x="183" y="89.1">7.50</text>
<text x="16.4" y="95.8">(.059 + .004/ –.000)</text>
<text x="18.7" y="93.2">1.5 + .10/ –.00</text>
<text x="33.3" y="94.5">DIA.</text>
<text x="54.2" y="93.5">(.219 ±.004)</text>
<text x="55.7" y="90.9">5.55 ±.10</text>
<text x="65.3" y="91.9">(J)</text>
<text x="80.5" y="93.9">1.5 + .10/ –.00</text>
<text x="95.7" y="95.2">DIA.</text>
<text x="120.5" y="91.6">(.295 ±.002)</text>
<text x="182.3" y="91.8">(.295)</text>
<text x="21.1" y="100.1">4.00 ±.20</text>
<text x="54.2" y="98.7">(.246 ±.004)</text>
<text x="55.4" y="96.1">6.25 ±.10</text>
<text x="65.2" y="97">(G)</text>
<text x="78.2" y="96.5">(.059 + .004/ –.000)</text>
<text x="85.1" y="101">4.00 ±.20</text>
<text x="119.2" y="100.6">(.193 ±.004)</text>
<text x="120.4" y="98">4.90 ±.10</text>
<text x="139.3" y="98.8">(.059 + .004/ –.000)</text>
<text x="141.6" y="96.1">1.5 + .10/ –.00</text>
<text x="156.2" y="97.5">DIA.</text>
<text x="19.9" y="102.7">(.157 ±.008)</text>
<text x="83.8" y="103.6">(.157 ±.008)</text>
<text x="150.5" y="105.9">(.157)</text>
<text x="151.2" y="103.2">4.00</text>
<text x="180.8" y="107.6">(.264)</text>
<text x="181.5" y="105">6.70</text>
<text x="19" y="114">(.079 ±.002)</text>
<text x="20.2" y="111.4">2.00 ±.05</text>
<text x="57.4" y="112">(.201 ±.004)</text>
<text x="58.3" y="109.4">5.10 ±.10</text>
<text x="84.6" y="112.5">2.00 ±.05</text>
<text x="122" y="112.3">(.159 ±.005)</text>
<text x="123.3" y="109.7">4.05 ±.12</text>
<text x="83.4" y="115.2">(.079 ±.002)</text>
<text x="147.6" y="119.5">(.079)</text>
<text x="148.3" y="116.8">2.00</text>
<text x="181.4" y="119.7">12.00</text>
<text x="58.5" y="124.7">8.00 ±.10</text>
<text x="181.2" y="122.3">(.472)</text>
<text x="21.6" y="130.1">1.75 ±.10</text>
<text x="57.3" y="127.3">(.315 ±.004)</text>
<text x="122" y="128.8">(.472 ±.004)</text>
<text x="122.7" y="126.1">12.00 ±.10</text>
<text x="20.4" y="132.7">(.069 ±.004)</text>
<text x="42.2" y="137.7">TAPE</text>
<text x="55.8" y="135.3">(.472 ±.012)</text>
<text x="56.5" y="132.7">12.00 ±.30</text>
<text x="84.5" y="136">(.069 ±.004)</text>
<text x="85.7" y="133.4">1.75 ±.10</text>
<text x="119.6" y="136.2">16.00 ±.30</text>
<text x="150.9" y="137.3">(.069)</text>
<text x="151.6" y="134.7">1.75</text>
<text x="179.7" y="137.5">8.6</text>
<text x="24.2" y="142.9">1.78 ±.25</text>
<text x="35.6" y="143.5">EQUAL SPACED</text>
<text x="106.6" y="141.3">TAPE</text>
<text x="118.9" y="138.8">(.630 ±.012)</text>
<text x="147.9" y="144">(.630 ±.012)</text>
<text x="148.3" y="141.3">16.0 ±0.30</text>
<text x="178.4" y="140.1">(.339)</text>
<text x="23" y="145.6">(.070 ±.010)</text>
<text x="38.9" y="145.5">3 PLCS.</text>
<text x="167.2" y="146.2">TAPE</text>
<text x="16.8" y="154.1">(.512 ±.020)</text>
<text x="18" y="151.5">13.0 ±.51</text>
<text x="28.1" y="152.5">DIA.</text>
<text x="40" y="152.8">(.827 ±.031)</text>
<text x="40.7" y="150.2">21.01 ±.79</text>
<text x="51" y="151.3">DIA.</text>
<text x="60.5" y="154.5">2.67 ±.25</text>
<text x="59.3" y="157.1">(.105 ±.010)</text>
<text x="58.7" y="171.4">(2.330 ±.080)</text>
<text x="59.3" y="168.8">59.18 ±2.03</text>
<text x="116.4" y="180">16.4 + 1.81/ -.000</text>
<text x="106.2" y="185.9">REEL</text>
<text x="115.7" y="182.6">(.646 ±.070/ -.000)</text>
<text x="26.4" y="190.1">(7.00 ±.008)</text>
<text x="27.9" y="187.5">178 ±2.0</text>
<text x="38.8" y="188.7">DIA.</text>
<text x="52.4" y="191.4">12.4 + 2.01/ -.000</text>
<text x="79.6" y="190.9">* Embossed Tape Designator &quot;E&quot;</text>
<text x="25.9" y="195.8">(13.00 ±.008)</text>
<text x="27.1" y="193.2">330.2 ±2.0</text>
<text x="38.8" y="194.5">DIA.</text>
<text x="51.7" y="194">(.488 + .079/ -.000)</text>
<text x="79.6" y="193.6">**Embossed Tape Designator &quot;G&quot;</text>
<text x="81.7" y="196.2">(See How To Order chart for further information.)</text>
<text x="42.4" y="200.2">REEL</text>
<text x="79.5" y="200.9">Cover tape peel strength: Meets EIA specification 481.</text>
<text x="15.9" y="204.1">* Embossed Tape Designator &quot;E&quot;</text>
<text x="15.9" y="206.7">**Embossed Tape Designator &quot;G&quot;</text>
<text x="18" y="209.3">(See How To Order chart for further information.)</text>
<text x="111.6" y="208.9">MM</text>
<text x="15.9" y="213.9">Cover tape peel strength: Meets EIA specification 481.</text>
<text x="95" y="210.2">DIMENSIONS:</text>
<text x="109.2" y="211.5">(INCHES)</text>
</g>
</svg>
